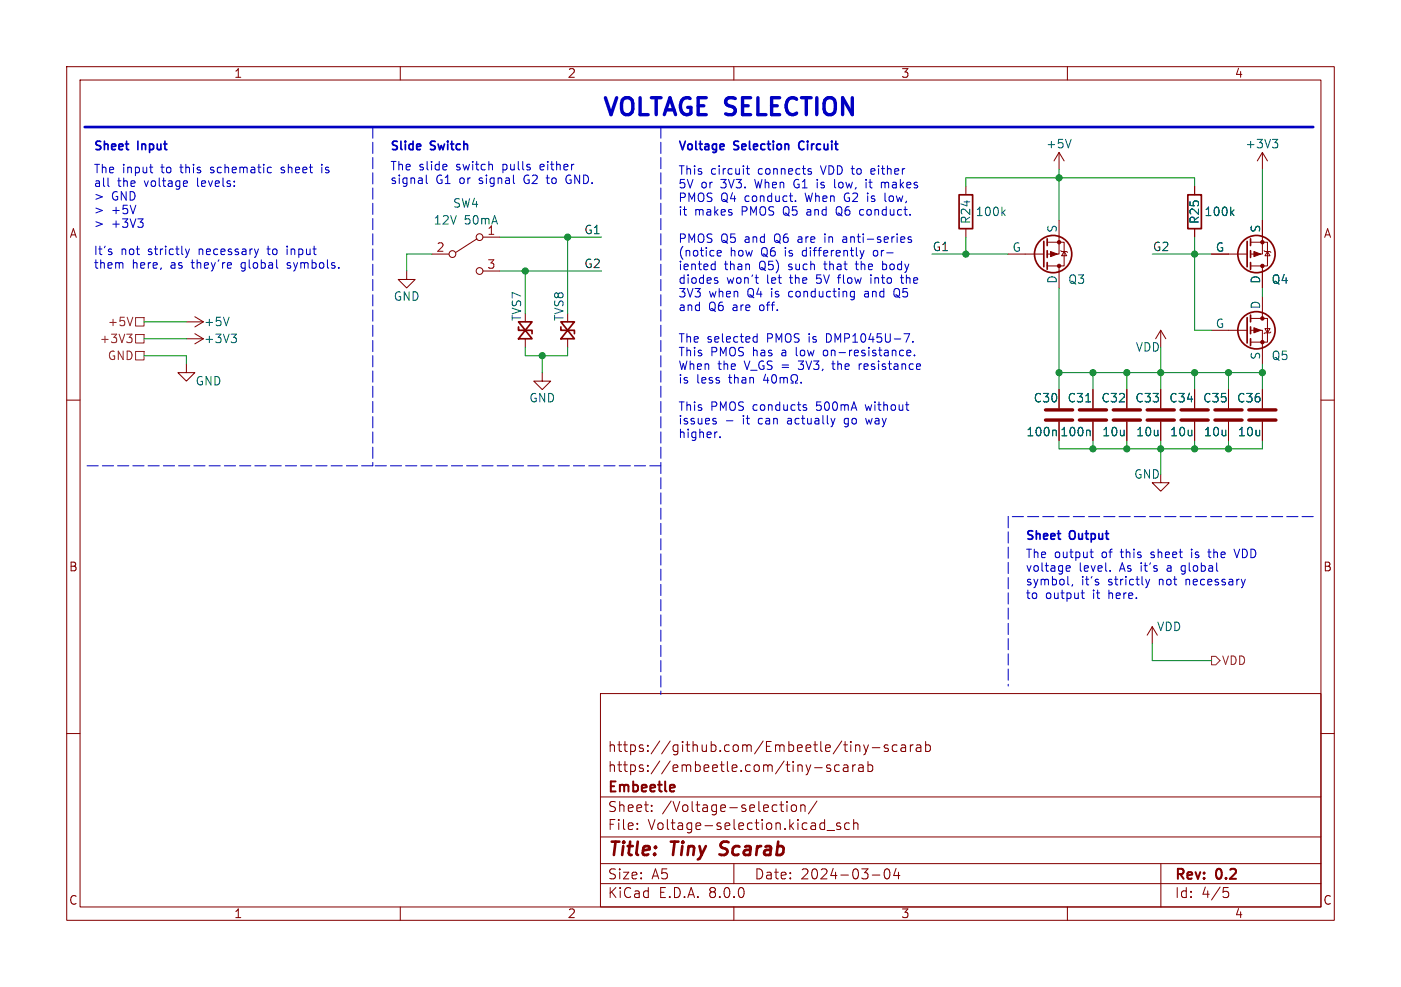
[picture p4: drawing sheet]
<svg xmlns="http://www.w3.org/2000/svg" width="210mm" height="148mm" viewBox="0 0 210 148" stroke-linecap="round" stroke-linejoin="round" font-family="sans-serif">
<g fill="none" stroke="#840000" stroke-width=".15">
<path d="M10 10h190v128h-190zM12 12h186v124h-186zM60 10v2M110 10v2M160 10v2M64.8 38.1h2.5M71.5 35.8l-3.2 2M72.4 35.6h2.5M144.8 27.9v1.3M144.8 34.3v1.3M151.1 38.1h5.4M157 36.3h2.5v3.6h-2.5"/>
<path d="M158.7 33v5.1h-1.7M158.7 22.9l-.7 1.2M158.7 22.9v2.5M158.7 39.9v3.3M158.7 22.9l.8 1.2M159 37.6l.1 .1h.8l.1 .1M159.5 37.7l.4 .7h-.8zM179.1 27.9v1.3M179.1 34.3v1.3M181.6 38.1h5.3M187.5 36.3h2.5v3.6h-2.5M189.2 33v5.1h-1.7"/>
<path d="M189.2 22.9v2.5M189.2 39.9v3.3M189.2 22.9l.8 1.2M189.2 22.9l-.7 1.2M189.5 37.6l.1 .1h.8l.1 .1M190 37.7l.4 .7h-.8zM10 60h2M27.9 54.6v1.3h-1.2l1.2 1.3 1.3-1.3h-1.3M27.9 50.8h2.6M27.9 48.3h2.6M29.2 50l1.3 .8M29.2 47.5l1.3 .8"/>
<path d="M30.5 50.8l-1.3 .8M30.5 48.3l-1.3 .7M61 40.6v1.3h1.2l-1.2 1.3-1.3-1.3h1.3M72.4 40.6h2.5M78.7 50.8v1.3M81.3 55.9v1.3h1.2l-1.2 1.2-1.3-1.2h1.3M85.1 50.8v1.3M158.7 58.4v2.8M163.8 58.4v2.8M168.9 58.4v2.8M174 49.5v2.6M174 58.4v2.8"/>
<path d="M174 49.5l-.8 1.3M174 49.5l.8 1.3M179.1 58.4v2.8M181.6 49.5h5.3M184.1 58.4v2.8M187.5 49.5h1.7v5.1M187.5 47.8h2.5v3.5h-2.5M189.2 44.5v3.3M189.2 58.4v2.8M189.6 49.3h.8l-.4 .6zM190.5 49.8l-.1 .1h-.8l-.1 .1M198 60h2"/>
<path d="M158.7 63.2v2.8M163.8 63.2v2.8M168.9 63.2v2.8M174 71.1v1.3h1.3l-1.3 1.3-1.3-1.3h1.3M174 63.2v2.8M179.1 63.2v2.8M184.1 63.2v2.8M189.2 63.2v2.8M172.7 94l-.7 1.3M172.7 94v2.5M172.7 94l.8 1.3M10 110h2"/>
<path d="M90 104h108v32h-108zM90 119.5h108M122.1 115.1h1.1M124.5 114.8l-.4-.1-.2 .2 .1 .2 .5 .2v.3h-.6M125.8 114.8l-.4-.1-.3 .3v.4l.1 .2h.6M126.5 114.8h.5l.1 .9M127.1 115l-.5 .1a.29 .29 0 0 0-.2 .3 .29 .29 0 0 0 .2 .3l.5-.1M127.8 114.7v1M128.2 114.7l-.2 .1-.2 .2M128.3 111.8h.5l.1 .9M128.7 114.8h.6l.1 .9M129.4 115l-.5 .1a.29 .29 0 0 0-.2 .3 .29 .29 0 0 0 .2 .3l.5-.1"/>
<path d="M129.5 111.7l.3 1M129.8 112.7l-.1 .3-.2 .2M130.1 114.8l.4-.1 .3 .3v.4l-.1 .2h-.6M130.1 114.2v1.5M130.2 111.7l-.4 1M130.7 112.1h1.2M133.1 111.8l-.4-.1-.2 .2 .1 .2 .5 .2v.3h-.6M134.5 111.8l-.5-.1-.3 .3v.4l.2 .2h.6M135.1 111.8h.6v.9M135.7 112l-.5 .1a.29 .29 0 0 0-.2 .3 .29 .29 0 0 0 .2 .3l.5-.1M136.5 111.7v1M136.9 111.7l-.3 .1-.1 .2"/>
<path d="M137.4 111.8h.6v.9M138 112l-.5 .1a.29 .29 0 0 0-.2 .3 .29 .29 0 0 0 .2 .3l.5-.1M138.7 111.8l.5-.1 .3 .3v.4l-.2 .2h-.6M138.7 111.2v1.5M198 110h2M60 136v2M90 132.5h108M90 129.5h108M90 125.5h108M95.5 124.2v.2M95.5 123.5v.1M97.7 121.5v.2"/>
<path d="M97.7 120.8v.1M110 136v2M110 129.5v3M116.9 120.7h.6M117.2 121.6l.3 .1M118 120.2v.1M118 120.7v1M118.7 120.8a.41 .41 0 0 1 .7 .2v.4a.41 .41 0 0 1-.4 .3 .41 .41 0 0 1-.4-.3v-.4zM120 120.8a.37 .37 0 0 1 .7 .1v.8M120 120.7v1M122.5 120.1l-1.3 1.9M123.5 123.4l.1 .1"/>
<path d="M123.6 122.9v1.5M123.6 124.3l-.1 .1M124 124.5h1.1M126 123.5l-.4-.1-.2 .2 .1 .2 .5 .2v.3h-.6M127.3 123.5l-.4-.1-.3 .3v.4l.1 .2h.6M128 123.5a.37 .37 0 0 1 .6 .1v.8M128 122.9v1.5M130.8 131.2h1.1M132.7 130.4l.3-.1a.94 .94 0 0 1 0 1.5h-.1a.91 .91 0 0 1-.2-1.4zM134.3 130.2l-.3 1.1h.9M134.7 130.8v1M160 136v2"/>
<path d="M174 129.5v6.5M183.4 133.1h.7M183.5 133.7h.4l.3 .2v.4l-.2 .2-.5 .1"/>
<circle cx="67.8" cy="38.1" r=".51"/>
<circle cx="71.9" cy="35.6" r=".51"/>
<circle cx="71.9" cy="40.6" r=".51"/>
</g>
<path d="M107.8 128.1l.3 .1M108.2 126.4l-.2 .4 .1 .2" fill="none" stroke="#840000" stroke-width=".4"/>
<path d="M100.9 117.7l.2 .1v.2l-.7 .2M101.1 118.6l-.2 .1" fill="none" stroke="#840000" stroke-width=".3"/>
<g fill="none" stroke="#840000" stroke-width=".25">
<path d="M143.8 29.2h2v5.1h-2zM156.5 36.2v3.8M157 35.8v1M157 37.6v1M157 39.4v1M178.1 29.2h2v5.1h-2zM186.9 36.2v3.8M187.5 35.8v1M187.5 37.6v1M187.5 39.4v1M77.7 49v.5h2.1v.5M77.7 48.3h2.1l-2.1 2.5h2.1z"/>
<path d="M84.1 49v.5h2v.5M84.1 48.3h2l-2 2.5h2zM186.9 47.6v3.8M187.5 47.2v1.1M187.5 49v1M187.5 50.8v1"/>
<circle cx="157.9" cy="38.1" r="2.79"/>
<circle cx="188.3" cy="38.1" r="2.79"/>
<circle cx="188.3" cy="49.5" r="2.79"/>
</g>
<g fill="none" stroke="#006464" stroke-width=".15">
<path d="M150.3 31.8l.4 .5M150.7 31.5l-.5 .5M160.6 20.9l-.5 1.3M184.6 31.8l.4 .5M185 31.5l-.5 .5M190.7 20.9h.8l-.4 .5M191.3 21.4l.2 .2v.3l-.2 .3M34.3 47.6l-.4 1.2M34.6 50.1h.8l-.4 .5M35.2 50.6l.2 .2v.3l-.2 .3M158.2 64.5l.1 .2v.6M162.8 60.3h.7"/>
<path d="M163.2 64.5l.2 .2v.6"/>
</g>
<g fill="none" stroke="#840000" stroke-width=".51">
<path d="M156.7 63h4.1M156.7 61.5h4.1M161.8 63h4.1M161.8 61.5h4.1M166.9 63h4M166.9 61.5h4M172 63h4M172 61.5h4M177 63h4.1M177 61.5h4.1M182.1 63h4.1M182.1 61.5h4.1"/>
<path d="M187.2 63h4.1M187.2 61.5h4.1"/>
</g>
<g fill="#840000" stroke="#840000" stroke-width=".15">
<path d="M188 49.1l1 .4-1 .4z"/>
<path d="M188 37.7l1 .4-1 .4z"/>
<path d="M157.5 37.7l1 .4-1 .4z"/>
<circle cx="189.2" cy="51.3" r=".25"/>
<circle cx="189.2" cy="47.8" r=".25"/>
<circle cx="189.2" cy="36.3" r=".25"/>
<circle cx="189.2" cy="39.9" r=".25"/>
<circle cx="158.7" cy="36.3" r=".25"/>
<circle cx="158.7" cy="39.9" r=".25"/>
</g>
<path d="M19 50.1h.8l-.4 .5M19.5 50.6l.3 .2v.3l-.3 .3M19.9 47.6l-.4 1.2M20.3 52.7h1.3v1.3h-1.3zM20.3 47.6h1.3v1.3h-1.3zM20.3 50.2h1.3v1.2h-1.3zM181.6 98.4h.6l.7 .7-.7 .6h-.6z" fill="none" stroke="#725600" stroke-width=".15"/>
<g fill="none" stroke="#0000c2" stroke-width=".15">
<path d="M16.2 27.8l.2 .2M16.6 37.8l.2 .1-.2 .3M16.6 37.3l.1 .1M18.4 39.4v.8M22.4 25.1h.5M22.7 25.9h.2M27.8 37.3l.3 .9M27.9 27.1l.2 .3-.6 .1M28 27.9l-.1 .1M28.1 38.2l-.1 .3-.2 .1M28.4 37.3l-.3 .9M38.7 37.3l-.3 .9"/>
<path d="M40.6 25.1h.1M40.7 25.9h-.1M42.1 25.9h.2M42.3 25.1l-.2 .1 .2 .3M43 36.9v.1M43 37.3v.9M43.2 39.4l-.2 .2 .2 .2M48.2 24.6v.2M48.2 25.1v.8M63.9 26.3v1l.2 .2M66.9 24.7l.1 .2-.6 .2M81.9 26.7h.4"/>
<path d="M82 26.3l.1 1.2M85.3 26.3a.68 .68 0 0 0-.5 .6 .68 .68 0 0 0 .5 .6M106.8 39.6l.4 .1M107.2 39.2v1.2M107.5 38l.6-.1v-.3h-.4l-.2 .1 .1 .6h.5M111.9 25.3h.4M112 24.9v1l.3 .2M119.2 30.1v.1M121.3 25.3h.3M121.3 25.7l.3 .1 .1 .1-.2 .2h-.3M122.5 26.9v.1M122.5 27.3v.9"/>
<path d="M123.7 35.1v.1M123.7 35.5v.9M125.1 26.9v1.1l.2 .2M125.5 31.1a.9 .9 0 0 0 0 1.1M126.7 35.5l-.3 .1M126.8 35.9h-.3a.25 .25 0 0 0-.2 .2 .25 .25 0 0 0 .2 .3h.3M128.2 39.6h.5M128.4 39.2v1.2M128.9 32.1l.4 .2M128.9 37.6l.3 .8M129.2 38.4l-.2 .4M129.3 31.4l-.4 .1"/>
<path d="M129.5 37.6l-.3 .8M129.8 26.9v.1M129.8 27.3v.9M130.1 28.9v.2M130.1 29.4v.8M130.2 27.3h.5M130.7 25.3l-.2 .2v.4l.2 .2M131 37.6l-.1 .2v.4l.1 .1M131.2 25.6l-.7 .1M132.3 39.2v1.2M132.3 27.3l.3 .1 .1 .1M132.7 39.6l-.4 .1"/>
<path d="M132.7 27.5v.7M132.7 28.9v1.1l.1 .2M132.8 27.3l-.1 .2M136.6 35.6l-.3-.1-.2 .2 .1 .2 .4 .1v.3h-.5M43 40.2h.2M107.2 40.4h-.4M107.3 42.1h.3v.2l-.2 .2h-.2M107.3 41.6l.3 .1M113 51.3h.5M113 50.5h.5M113.2 41.6h.5M113.5 50v1.3"/>
<path d="M113.6 42.5h.1M114.8 56.1l-.3 .9h.7M115.1 56.6v.8M115.8 56.3a.69 .69 0 0 0 .3 1.1l.2-.1 .1-.3-.1-.7M116.9 56.6v.8M116.9 56.7l.4-.1 .2 .2M117.5 56.8l.2-.2 .3 .1v.7M117.5 56.8v.6M118.6 56.4a.6 .6 0 0 0 .3 .8v.2h-.3M118.9 56.2a.45 .45 0 0 1 .6 .3v.5l-.3 .2v.2h.3M120.1 57.3v.1M123.5 52.6l-.1 .2v.3l.1 .2"/>
<path d="M124.7 54.6h.5M124.9 54.1v1.2M125.5 41.6h.5M125.8 41.3l-.1 1.2M127.7 43.7h.4M128.1 43.7v1l-.2 .2-.3 .1M128.1 44.5h-.4M128.8 54.6v.8M129.2 54.6h-.3l-.1 .2M129.8 43.7h-.2M129.8 44a.25 .25 0 0 0-.2 .3 .25 .25 0 0 0 .2 .2M130.5 41.2v.1"/>
<path d="M130.5 41.6v.9M132.3 40.4h.4M134.2 44.2h.2M134.3 43.3h-.1a.81 .81 0 0 0 .1 1.2h.2M135 41.6h.4M135.1 41.2v1.1l.3 .2M135.5 50h.9l-.6 1.3M135.9 52.9l.6-.1v-.2l-.4-.1-.2 .2 .1 .6h.5M136.8 51.2v.1M137.1 53.2v.2M107 63.2h.3l.1 .2-.2 .2h-.2M107 62.7l.3 .1"/>
<path d="M107.4 64.8h.1M107.9 65.5v.1M108.9 63.1h1M120.6 61.1l.3 .1v.2l-.2 .1h-.2M120.6 60.7l.3 .1M125.2 62.7l-.3 .9M126.6 63.9l.1 .1M126.8 62.7l-.2 .3v.3l.2 .3M129.8 62.7l.2 .9 .2-.6M159.9 85.6h.5M159.9 84.9l.3-.1 .2 .3-.6 .1M160.1 87.7h.1"/>
<path d="M160.8 87.7l-.1 .2M162.1 88.9h.4M162.2 88.5v1.1l.3 .2M163.4 82.8h.5M163.6 82.4v1l.3 .2M166.4 85.5v.2M171.7 86.9l.3 .8M172 87.7l-.1 .3-.2 .1M172.3 86.9l-.3 .8M177.1 86l.1 .1M177.3 84.8l-.2 .3v.3l.2 .3M178.6 82.4v.1"/>
<path d="M178.6 82.8v.8M181 82.8h.5M181.2 82.4v1l.3 .2M185 82.4l.4 1.2 .4-1.2"/>
</g>
<path d="M119.8 21.4l-.1 .3 .1 .6" fill="none" stroke="#0000c2" stroke-width=".25"/>
<path d="M55.9 19.1v50.8M99.1 19.1v85M55.9 69.9h-43.2M99.1 69.9h-43.2M151.1 77.5v25.4M196.8 77.5h-45.7" fill="none" stroke="#0000c2" stroke-width=".15" stroke-dasharray="1.7 .6"/>
<path d="M12.7 19.1h184.1" fill="none" stroke="#0000c2" stroke-width=".4"/>
<g fill="none" stroke="#009600" stroke-width=".15">
<path d="M64.8 38.1h-3.8v2.5M74.9 35.6h15.3M85.1 35.6v11.4M139.7 38.1h11.4M144.8 27.9v-1.2h34.3v1.2M144.8 35.6v2.5M158.7 25.4v7.6M172.7 38.1h8.9M179.1 35.6v13.9h2.5M189.2 25.4v7.6M21.6 53.3h6.3v1.3M21.6 48.3h6.3"/>
<path d="M21.6 50.8h6.3M74.9 40.6h15.3M78.7 40.6v6.4M78.7 52.1v1.2h6.4v-1.2M81.3 53.3v2.6M158.7 55.9h30.5M158.7 43.2v15.2M163.8 55.9v2.5M168.9 55.9v2.5M174 52.1v6.3M179.1 55.9v2.5M184.1 55.9v2.5"/>
<path d="M189.2 43.2v1.3M189.2 54.6v3.8M158.7 66v1.3h30.5v-1.3M163.8 66v1.3M168.9 66v1.3M174 66v5.1M179.1 66v1.3M184.1 66v1.3M172.7 96.5v2.6h8.9"/>
</g>
<g fill="#009600" stroke="#009600" stroke-width=".15">
<circle cx="174" cy="55.9" r=".46"/>
<circle cx="158.7" cy="55.9" r=".46"/>
<circle cx="168.9" cy="55.9" r=".46"/>
<circle cx="189.2" cy="55.9" r=".46"/>
<circle cx="158.7" cy="26.7" r=".46"/>
<circle cx="179.1" cy="38.1" r=".46"/>
<circle cx="85.1" cy="35.6" r=".46"/>
<circle cx="163.8" cy="67.3" r=".46"/>
<circle cx="163.8" cy="55.9" r=".46"/>
<circle cx="81.3" cy="53.3" r=".46"/>
<circle cx="144.8" cy="38.1" r=".46"/>
<circle cx="184.1" cy="67.3" r=".46"/>
<circle cx="184.1" cy="55.9" r=".46"/>
<circle cx="179.1" cy="55.9" r=".46"/>
<circle cx="179.1" cy="67.3" r=".46"/>
<circle cx="168.9" cy="67.3" r=".46"/>
<circle cx="174" cy="67.3" r=".46"/>
<circle cx="78.7" cy="40.6" r=".46"/>
</g>
<text font-size="3.5" fill="#0000c2" x="90.2" y="17.5">VOLTAGE SELECTION</text>
<g font-size="2.8" fill="#840000">
<text x="91" y="128.9">Title:</text>
<text x="100.7" y="128.9">Tiny</text>
<text x="108.8" y="128.9">Scarab</text>
</g>
<g font-size="2.1" fill="#840000">
<text x="91" y="113">https://github.com/Embeetle/tiny-scarab</text>
<text x="91" y="119.2">Embeetle</text>
<text x="91" y="116">https://embeetle.com/tiny-scarab</text>
<text x="91" y="124.7">File:</text>
<text x="91" y="122">Sheet:</text>
<text x="97.1" y="124.7">Voltage-selection.kicad_sch</text>
<text x="99.2" y="122">/Voltage-selection/</text>
<text x="91" y="134.9">KiCad</text>
<text x="91" y="132.1">Size:</text>
<text x="97.7" y="132.1">A5</text>
<text x="98.7" y="134.9">E.D.A.</text>
<text x="106.3" y="134.9">8.0.0</text>
<text x="113" y="132.1">Date:</text>
<text x="120" y="132.1">2024-03-04</text>
<text x="176" y="132.3">Rev:</text>
<text x="176" y="134.9">Id:</text>
<text x="180.1" y="134.9">4/5</text>
<text x="182.4" y="132.3">0.2</text>
</g>
<g font-size="1.8" fill="#840000">
<text x="35" y="11.9">1</text>
<text x="85" y="11.9">2</text>
<text x="135" y="11.9">3</text>
<text x="185" y="11.9">4</text>
<text x="10.3" y="35.9">A</text>
<text x="198.4" y="35.9">A</text>
<text x="10.3" y="85.9">B</text>
<text x="198.3" y="85.9">B</text>
<text x="10.3" y="135.9">C</text>
<text x="35" y="137.9">1</text>
<text x="85" y="137.9">2</text>
<text x="135" y="137.9">3</text>
<text x="185" y="137.9">4</text>
<text x="198.3" y="135.9">C</text>
</g>
<g font-size="1.8" fill="#0000c2">
<text x="14" y="22.6">Sheet</text>
<text x="20.7" y="22.6">Input</text>
<text x="58.4" y="22.6">Slide</text>
<text x="64.6" y="22.6">Switch</text>
<text x="101.6" y="22.6">Voltage</text>
<text x="110.1" y="22.6">Selection</text>
<text x="120.3" y="22.6">Circuit</text>
<text x="14" y="26.1">The</text>
<text x="14" y="28.1">all</text>
<text x="17.6" y="28.1">the</text>
<text x="18.3" y="26.1">input</text>
<text x="21.8" y="28.1">voltage</text>
<text x="24.3" y="26.1">to</text>
<text x="27.3" y="26.1">this</text>
<text x="29.8" y="28.1">levels:</text>
<text x="32" y="26.1">schematic</text>
<text x="42.8" y="26.1">sheet</text>
<text x="49.1" y="26.1">is</text>
<text x="58.4" y="25.6">The</text>
<text x="58.4" y="27.7">signal</text>
<text x="62.8" y="25.6">slide</text>
<text x="65.3" y="27.7">G1</text>
<text x="68.5" y="25.6">switch</text>
<text x="69" y="27.7">or</text>
<text x="72.1" y="27.7">signal</text>
<text x="75.6" y="25.6">pulls</text>
<text x="79" y="27.7">G2</text>
<text x="81.4" y="25.6">either</text>
<text x="82.7" y="27.7">to</text>
<text x="85.7" y="27.7">GND.</text>
<text x="101.6" y="26.3">This</text>
<text x="101.6" y="28.3">5V</text>
<text x="105.1" y="28.3">or</text>
<text x="106.5" y="26.3">circuit</text>
<text x="108.2" y="28.3">3V3.</text>
<text x="113.5" y="28.3">When</text>
<text x="113.7" y="26.3">connects</text>
<text x="119.5" y="28.3">G1</text>
<text x="123.1" y="28.3">is</text>
<text x="123.4" y="26.3">VDD to</text>
<text x="125.9" y="28.3">low,</text>
<text x="130.8" y="28.3">it</text>
<text x="131.2" y="26.3">either</text>
<text x="133.3" y="28.3">makes</text>
<text x="14" y="30.2">&gt;</text>
<text x="14" y="32.2">&gt;</text>
<text x="14" y="34.3">&gt;</text>
<text x="16.7" y="30.2">GND</text>
<text x="16.7" y="32.2">+5V</text>
<text x="16.7" y="34.3">+3V3</text>
<text x="101.6" y="30.4">PMOS Q4</text>
<text x="101.6" y="32.4">it</text>
<text x="104.1" y="32.4">makes</text>
<text x="111.3" y="32.4">PMOS Q5</text>
<text x="111.7" y="30.4">conduct.</text>
<text x="121" y="30.4">When</text>
<text x="121.4" y="32.4">and</text>
<text x="126" y="32.4">Q6</text>
<text x="127" y="30.4">G2</text>
<text x="129.7" y="32.4">conduct.</text>
<text x="130.7" y="30.4">is</text>
<text x="133.5" y="30.4">low,</text>
<text x="14" y="38.3">It's</text>
<text x="14" y="40.4">them</text>
<text x="18.1" y="38.3">not</text>
<text x="19.8" y="40.4">here,</text>
<text x="22.3" y="38.3">strictly</text>
<text x="25.7" y="40.4">as</text>
<text x="29" y="40.4">they're</text>
<text x="30.1" y="38.3">necessary</text>
<text x="36.6" y="40.4">global</text>
<text x="40.6" y="38.3">to</text>
<text x="43.7" y="38.3">input</text>
<text x="43.7" y="40.4">symbols.</text>
<text x="101.6" y="36.5">PMOS Q5</text>
<text x="101.6" y="38.6">(notice</text>
<text x="101.6" y="40.6">iented</text>
<text x="108.6" y="40.6">than</text>
<text x="109.4" y="38.6">how</text>
<text x="111.7" y="36.5">and</text>
<text x="113.9" y="40.6">Q5)</text>
<text x="114.2" y="38.6">Q6</text>
<text x="116.4" y="36.5">Q6</text>
<text x="117.9" y="38.6">is</text>
<text x="118.5" y="40.6">such</text>
<text x="120.1" y="36.5">are</text>
<text x="120.7" y="38.6">differently</text>
<text x="124.1" y="40.6">that</text>
<text x="124.3" y="36.5">in</text>
<text x="127.2" y="36.5">anti-series</text>
<text x="129" y="40.6">the</text>
<text x="131.6" y="38.6">or-</text>
<text x="133.1" y="40.6">body</text>
<text x="101.6" y="42.7">diodes</text>
<text x="101.6" y="44.7">3V3</text>
<text x="101.6" y="46.7">and</text>
<text x="106.2" y="46.7">Q6</text>
<text x="106.3" y="44.7">when</text>
<text x="108.9" y="42.7">won't</text>
<text x="109.9" y="46.7">are</text>
<text x="112.2" y="44.7">Q4</text>
<text x="114.1" y="46.7">off.</text>
<text x="115.1" y="42.7">let</text>
<text x="115.9" y="44.7">is</text>
<text x="118.7" y="44.7">conducting</text>
<text x="118.7" y="42.7">the</text>
<text x="122.9" y="42.7">5V</text>
<text x="126.3" y="42.7">flow</text>
<text x="130.3" y="44.7">and</text>
<text x="131.4" y="42.7">into</text>
<text x="134.9" y="44.7">Q5</text>
<text x="136.2" y="42.7">the</text>
<text x="101.6" y="51.5">The</text>
<text x="101.6" y="53.5">This</text>
<text x="106" y="51.5">selected</text>
<text x="106.5" y="53.5">PMOS has</text>
<text x="115.1" y="51.5">PMOS is</text>
<text x="117.4" y="53.5">a</text>
<text x="119.8" y="53.5">low</text>
<text x="124.1" y="53.5">on-resistance.</text>
<text x="124.3" y="51.5">DMP1045U-7.</text>
<text x="101.6" y="55.6">When</text>
<text x="101.6" y="57.6">is</text>
<text x="104.4" y="57.6">less</text>
<text x="107.6" y="55.6">the</text>
<text x="109.4" y="57.6">than</text>
<text x="111.7" y="55.6">V_GS =</text>
<text x="120.2" y="55.6">3V3,</text>
<text x="125.5" y="55.6">the</text>
<text x="129.6" y="55.6">resistance</text>
<text x="101.6" y="61.7">This</text>
<text x="101.6" y="63.7">issues</text>
<text x="101.6" y="65.8">higher.</text>
<text x="106.5" y="61.7">PMOS conducts</text>
<text x="111.4" y="63.7">it</text>
<text x="113.9" y="63.7">can</text>
<text x="118.5" y="63.7">actually</text>
<text x="122.7" y="61.7">500mA</text>
<text x="127.2" y="63.7">go</text>
<text x="130.2" y="61.7">without</text>
<text x="130.7" y="63.7">way</text>
<text x="153.7" y="81">Sheet</text>
<text x="153.7" y="83.8">The</text>
<text x="158" y="83.8">output</text>
<text x="160.4" y="81">Output</text>
<text x="165.3" y="83.8">of</text>
<text x="168.3" y="83.8">this</text>
<text x="173" y="83.8">sheet</text>
<text x="179.2" y="83.8">is</text>
<text x="182" y="83.8">the</text>
<text x="186.2" y="83.8">VDD</text>
<text x="153.7" y="85.8">voltage</text>
<text x="153.7" y="87.9">symbol,</text>
<text x="153.7" y="89.9">to</text>
<text x="156.7" y="89.9">output</text>
<text x="161.7" y="85.8">level.</text>
<text x="162.1" y="87.9">it's</text>
<text x="163.9" y="89.9">it</text>
<text x="166.2" y="87.9">strictly</text>
<text x="166.4" y="89.9">here.</text>
<text x="168" y="85.8">As it's</text>
<text x="174" y="87.9">not</text>
<text x="175.4" y="85.8">a</text>
<text x="177.7" y="85.8">global</text>
<text x="178.2" y="87.9">necessary</text>
</g>
<g font-size="1.8" fill="#006464">
<text x="156.7" y="22.5">+5V</text>
<text x="186.6" y="22.5">+3V3</text>
<text x="64.9" y="33.9">12V</text>
<text x="67.8" y="31.3">SW4</text>
<text x="69.6" y="33.9">50mA</text>
<text x="145.6" y="33.7" transform="rotate(-90 145.6 33.7)">R24</text>
<text x="146.2" y="32.6">100k</text>
<text x="158.5" y="35" transform="rotate(-90 158.5 35)">S</text>
<text x="179.9" y="33.7" transform="rotate(-90 179.9 33.7)">R25</text>
<text x="180.4" y="32.6">100k</text>
<text x="189" y="35" transform="rotate(-90 189 35)">S</text>
<text x="151.7" y="37.8">G</text>
<text x="182.1" y="37.8">G</text>
<text x="58.9" y="45.3">GND</text>
<text x="158.5" y="42.6" transform="rotate(-90 158.5 42.6)">D</text>
<text x="160" y="42.8">Q3</text>
<text x="189" y="46.5" transform="rotate(-90 189 46.5)">D</text>
<text x="189" y="42.6" transform="rotate(-90 189 42.6)">D</text>
<text x="190.5" y="42.8">Q4</text>
<text x="30.5" y="49.1">+5V</text>
<text x="30.5" y="51.7">+3V3</text>
<text x="78.3" y="48.3" transform="rotate(-90 78.3 48.3)">TVS7</text>
<text x="84.7" y="48.3" transform="rotate(-90 84.7 48.3)">TVS8</text>
<text x="170.1" y="52.9">VDD</text>
<text x="182.1" y="49.3">G</text>
<text x="29.2" y="58">GND</text>
<text x="189" y="54" transform="rotate(-90 189 54)">S</text>
<text x="190.5" y="54.2">Q5</text>
<text x="79.2" y="60.6">GND</text>
<text x="153.8" y="65.6">100n</text>
<text x="154.8" y="60.6">C30</text>
<text x="158.8" y="65.6">100n</text>
<text x="159.9" y="60.6">C31</text>
<text x="165" y="60.6">C32</text>
<text x="165.1" y="65.6">10u</text>
<text x="170.1" y="60.6">C33</text>
<text x="170.2" y="65.6">10u</text>
<text x="175.2" y="60.6">C34</text>
<text x="175.3" y="65.6">10u</text>
<text x="180.2" y="60.6">C35</text>
<text x="180.4" y="65.6">10u</text>
<text x="185.3" y="60.6">C36</text>
<text x="185.4" y="65.6">10u</text>
<text x="169.9" y="72">GND</text>
<text x="173.3" y="94.8">VDD</text>
</g>
<g font-size="1.8" fill="#a90000">
<text x="73" y="35.3">1</text>
<text x="65.3" y="37.8">2</text>
<text x="73" y="40.4">3</text>
</g>
<g font-size="1.8" fill="#0f0f0f">
<text x="87.5" y="35.2">G1</text>
<text x="87.5" y="40.3">G2</text>
<text x="139.7" y="37.8">G1</text>
<text x="172.7" y="37.8">G2</text>
</g>
<g font-size="1.8" fill="#725600">
<text x="14.8" y="51.7">+3V3</text>
<text x="16.1" y="49.1">+5V</text>
<text x="16.1" y="54.2">GND</text>
<text x="183.1" y="99.9">VDD</text>
</g>
</svg>
